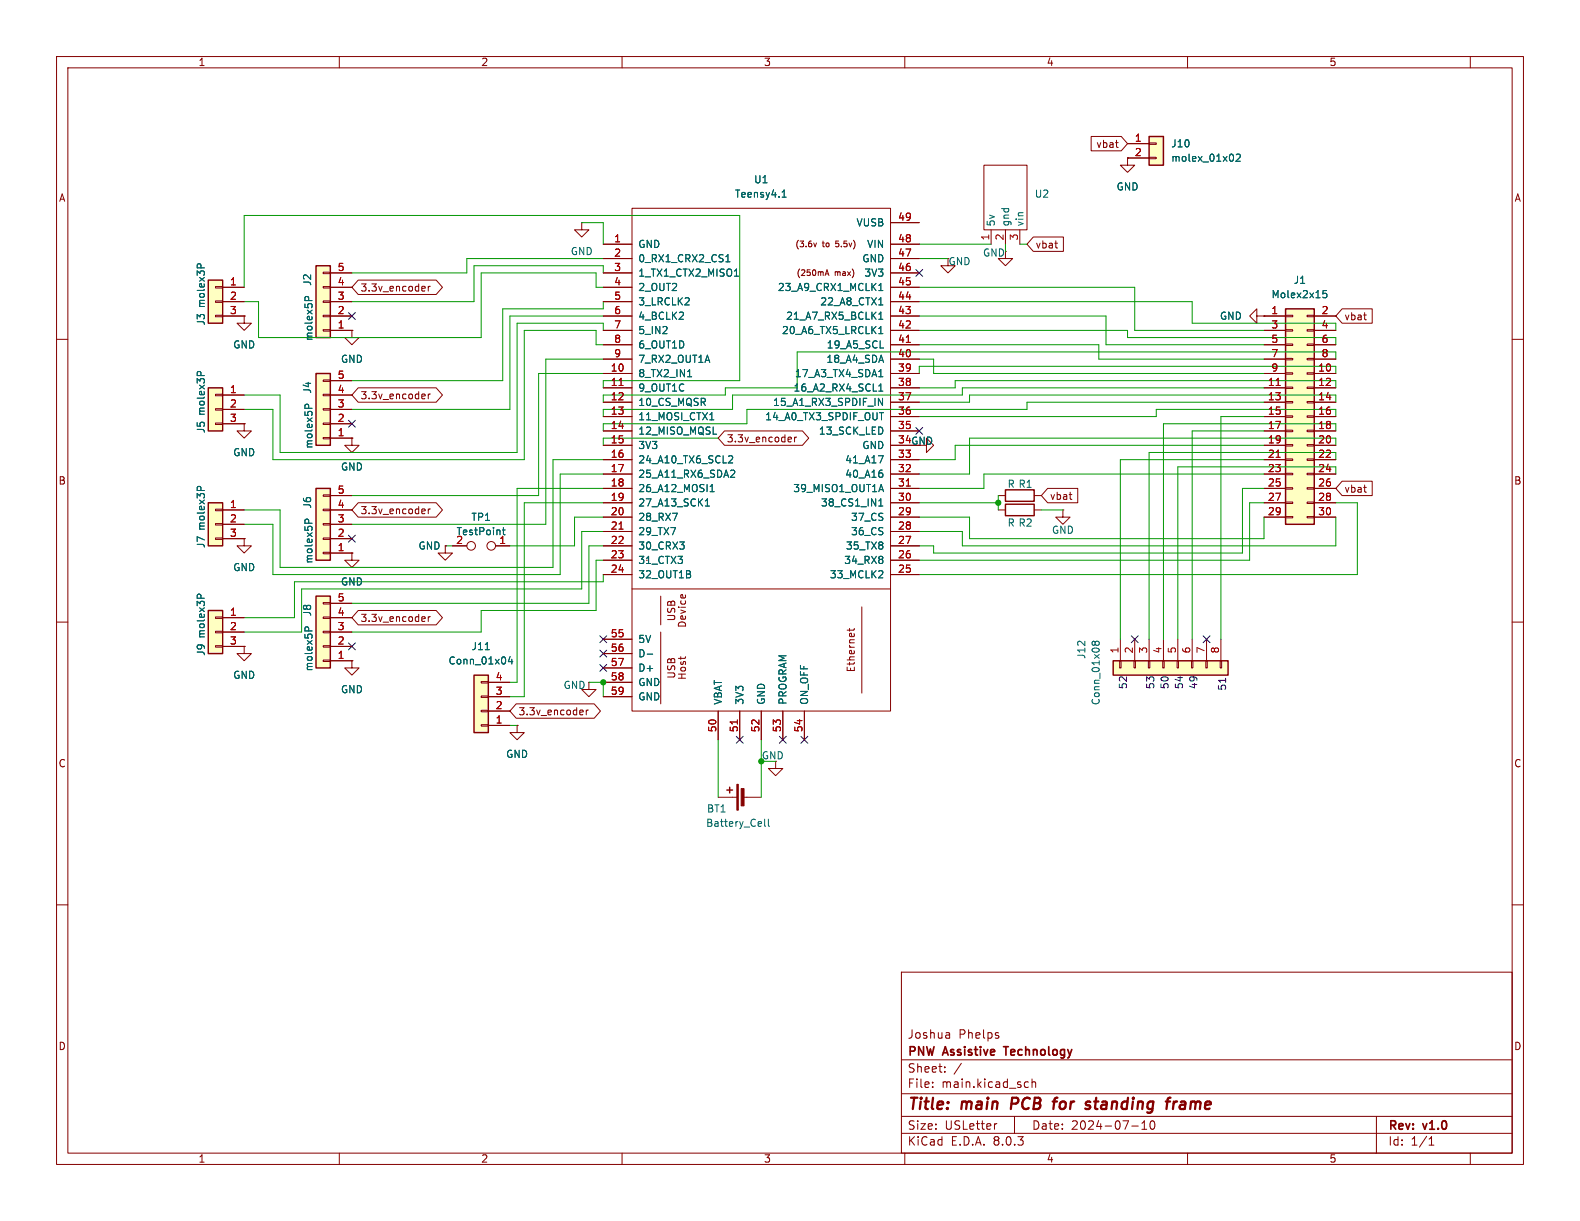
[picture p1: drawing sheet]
<svg xmlns="http://www.w3.org/2000/svg" width="279mm" height="216mm" viewBox="0 0 279 216" stroke-linecap="round" stroke-linejoin="round" font-family="sans-serif">
<g fill="none" stroke="#840000" stroke-width=".18">
<path d="M10 10h259.4v195.9h-259.4zM12 12h255.4v191.9h-255.4zM60 10v2M110 10v2M160 10v2M210 10v2M260 10v2M10 60h2M267.4 60h2M10 110h2M267.4 110h2M10 160h2"/>
<path d="M267.4 160h2M159.4 171.9h108v32h-108zM159.4 197.4h108M159.4 193.4h108M159.4 187.4h108M164.9 192.1v.2M164.9 191.4v.1M167.1 189.4v.2M167.1 188.7v.1M167.7 182.6l.2 .2v.8M167.9 183.5l-.1 .1M167.9 182.9l-.1 .1"/>
<path d="M170 188l-1.3 1.9M176.3 198.7l-.3 .1M176.4 183.1l.2 .2-.2 .3M176.4 182.6l.2 .1M179.4 197.4v3M181.4 191.3l.5 .1M181.9 192.2l-.5 .1M182.5 191.4l.2-.1 .4 .1v.9M182.5 190.8v1.5M200.1 199.1h1.2M201.9 199.7h.9M201.9 198.6l.5-.4v1.5"/>
<path d="M203.5 198.3a.81 .81 0 0 0 .4 1.4l.2-.2 .1-.4-.1-.8M243.4 197.4v6.5M60 203.9v2M110 203.9v2M159.4 200.4h108M160 203.9v2M210 203.9v2M252.7 202.5h.9M252.7 201.4l.4-.4v1.5M260 203.9v2"/>
</g>
<path d="M179 194.1l-.3 2M186.2 194.8h.7M187 194.1l-.4 .1-.1 .2M193.5 194.8h.7M193.9 194.1l-.2 1.9M207.6 194.8l-.2 1.3M208.2 194.8l-.4 .1-.3 .3M208.9 195.3a.4 .4 0 0 0-.3 .4 .4 .4 0 0 0 .2 .4M209 194.8l-.2 .1" fill="none" stroke="#840000" stroke-width=".4"/>
<path d="M177.5 185.1h.8" fill="none" stroke="#840000" stroke-width=".3"/>
<path d="M83.8 119.4h2.6v10.1h-2.6z" fill="#ffffc2"/>
<path d="M85.1 120.5h1.3v.3h-1.3zM85.1 123.1h1.3v.2h-1.3zM85.1 125.6h1.3v.3h-1.3zM85.1 128.1h1.3v.3h-1.3zM86.4 128.3h3.8M86.4 125.7h3.8M86.4 123.2h3.8M86.4 120.7h3.8" fill="none" stroke="#840000" stroke-width=".18"/>
<path d="M83.8 119.4h2.6v10.1h-2.6z" fill="none" stroke="#840000" stroke-width=".25"/>
<path d="M85.8 114.9h.7M90.2 116.1l-.3 .9h.8M90.5 116.6v.8" fill="none" stroke="#006464" stroke-width=".18"/>
<path d="M55.9 86.4h2.5v12.7h-2.5z" fill="#ffffc2"/>
<path d="M57.1 87.5h1.3v.3h-1.3zM57.1 90h1.3v.3h-1.3zM57.1 92.6h1.3v.2h-1.3zM57.1 95.1h1.3v.3h-1.3zM57.1 97.7h1.3v.2h-1.3zM58.4 97.8h3.8M58.4 95.3h3.8M58.4 92.7h3.8M58.4 90.2h3.8M58.4 87.6h3.8" fill="none" stroke="#840000" stroke-width=".18"/>
<path d="M55.9 86.4h2.5v12.7h-2.5z" fill="none" stroke="#840000" stroke-width=".25"/>
<path d="M53.9 92.5v-.5l.3-.2 .3 .1 .1 .6" fill="none" stroke="#006464" stroke-width=".18"/>
<path d="M36.8 108h2.6v7.6h-2.6z" fill="#ffffc2"/>
<path d="M38.1 114.2h1.3v.2h-1.3zM38.1 111.6h1.3v.3h-1.3zM38.1 109.1h1.3v.2h-1.3zM39.4 109.2h3.8M39.4 111.8h3.8M39.4 114.3h3.8M137.2 134.6v1.3h1.2l-1.2 1.3-1.3-1.3h1.3" fill="none" stroke="#840000" stroke-width=".18"/>
<path d="M36.8 108h2.6v7.6h-2.6z" fill="none" stroke="#840000" stroke-width=".25"/>
<path d="M34.9 105.8v-.5l.2-.2 .4 .1v.6" fill="none" stroke="#006464" stroke-width=".18"/>
<path d="M55.9 66h2.5v12.7h-2.5z" fill="#ffffc2"/>
<path d="M57.1 67.2h1.3v.2h-1.3zM57.1 69.7h1.3v.3h-1.3zM57.1 72.3h1.3v.2h-1.3zM57.1 74.8h1.3v.3h-1.3zM57.1 77.3h1.3v.3h-1.3zM58.4 77.5h3.8M58.4 74.9h3.8M58.4 72.4h3.8M58.4 69.9h3.8M58.4 67.3h3.8" fill="none" stroke="#840000" stroke-width=".18"/>
<path d="M55.9 66h2.5v12.7h-2.5z" fill="none" stroke="#840000" stroke-width=".25"/>
<path d="M53.9 72.2v-.5l.3-.2 .3 .1 .1 .6" fill="none" stroke="#006464" stroke-width=".18"/>
<path d="M196.8 116.8h20.4v2.6h-20.4z" fill="#ffffc2"/>
<g fill="none" stroke="#840000" stroke-width=".18">
<path d="M222.2 55.9v1.3l-1.2-1.3 1.2-1.3v1.3h1.3M223.5 55.9h.1M198 116.8h.2v1.3h-.2zM198.1 113v3.8M200.5 116.8h.3v1.3h-.3zM200.7 113v3.8M203.1 116.8h.2v1.3h-.2zM203.2 113v3.8M205.6 116.8h.3v1.3h-.3zM205.7 113v3.8M208.2 116.8h.2v1.3h-.2zM208.3 113v3.8"/>
<path d="M210.7 116.8h.2v1.3h-.2zM210.8 113v3.8M213.2 116.8h.3v1.3h-.3zM213.4 113v3.8M215.8 116.8h.2v1.3h-.2zM215.9 113v3.8"/>
</g>
<path d="M196.8 116.8h20.4v2.6h-20.4z" fill="none" stroke="#840000" stroke-width=".25"/>
<path d="M193.7 113.6l-.3-.2-.3 .2v.3l.3 .2 .3-.2M193.7 113.6l.2-.2h.2l.3 .2-.1 .4-.2 .1-.3-.1-.1-.1M193.7 113.6v.3" fill="none" stroke="#006464" stroke-width=".18"/>
<path d="M36.8 88.9h2.6v7.6h-2.6z" fill="#ffffc2"/>
<g fill="none" stroke="#840000" stroke-width=".18">
<path d="M102.9 39.4v1.2h1.2l-1.2 1.3-1.3-1.3h1.3M102.9 39.4h.1M174 29.2h7.6v11.4h-7.6zM175.3 40.6v2.6M177.8 44.5v1.2h1.3l-1.3 1.3-1.3-1.3h1.3M177.8 40.6v2.6M180.3 40.6v2.6M38.1 95.1h1.3v.3h-1.3zM38.1 92.6h1.3v.2h-1.3zM38.1 90h1.3v.3h-1.3zM39.4 90.2h3.8M39.4 92.7h3.8"/>
<path d="M39.4 95.3h3.8M62.2 97.8v1.3h1.3l-1.3 1.2-1.2-1.2h1.2M62.2 97.8h.1M43.2 114.3v1.3h1.2l-1.2 1.2-1.3-1.2h1.3M43.2 114.3h.1M104.1 120.7v1.2h1.3l-1.3 1.3-1.2-1.3h1.2M104.1 120.7h.1"/>
</g>
<path d="M36.8 88.9h2.6v7.6h-2.6z" fill="none" stroke="#840000" stroke-width=".25"/>
<path d="M34.9 86.7v-.5l.2-.2 .4 .1v.6" fill="none" stroke="#006464" stroke-width=".18"/>
<path d="M55.9 105.4h2.5v12.7h-2.5z" fill="#ffffc2"/>
<g fill="none" stroke="#840000" stroke-width=".18">
<path d="M62.2 58.4v1.3h1.3l-1.3 1.3-1.2-1.3h1.2M62.2 58.4h.1M57.1 106.6h1.3v.2h-1.3zM57.1 109.1h1.3v.2h-1.3zM57.1 111.6h1.3v.3h-1.3zM57.1 114.2h1.3v.2h-1.3zM57.1 116.7h1.3v.3h-1.3zM58.4 116.8h3.8M58.4 114.3h3.8M58.4 111.8h3.8M58.4 109.2h3.8M58.4 106.7h3.8"/>
<path d="M91.4 128.3v1.2h1.3l-1.3 1.3-1.2-1.3h1.2M91.4 128.3h.1M127 141h3.3M131.3 141h3.3"/>
</g>
<path d="M55.9 105.4h2.5v12.7h-2.5zM128.5 139.7h1M129 139.2v1" fill="none" stroke="#840000" stroke-width=".25"/>
<path d="M53.9 111.6v-.5l.3-.3 .3 .2 .1 .6M135.2 144.9v1l.2 .2M135.9 144.9v1l.2 .2" fill="none" stroke="#006464" stroke-width=".18"/>
<g fill="#840000" stroke="#840000" stroke-width=".18">
<path d="M130.3 138.7h.3v4.6h-.3z"/>
<path d="M131.1 139.4h.5v3.1h-.5z"/>
</g>
<path d="M55.9 47h2.5v12.7h-2.5z" fill="#ffffc2"/>
<g fill="none" stroke="#840000" stroke-width=".18">
<path d="M43.2 55.9v1.3h1.2l-1.2 1.2-1.3-1.2h1.3M43.2 55.9h.1M57.1 48.1h1.3v.3h-1.3zM57.1 50.7h1.3v.2h-1.3zM57.1 53.2h1.3v.3h-1.3zM57.1 55.8h1.3v.2h-1.3zM57.1 58.3h1.3v.2h-1.3zM58.4 58.4h3.8M58.4 55.9h3.8M58.4 53.3h3.8M58.4 50.8h3.8M58.4 48.3h3.8"/>
<path d="M167.6 45.7v1.3h1.3l-1.3 1.3-1.2-1.3h1.2"/>
</g>
<path d="M55.9 47h2.5v12.7h-2.5z" fill="none" stroke="#840000" stroke-width=".25"/>
<path d="M53.9 53.1v-.4l.3-.3 .3 .1 .1 .6" fill="none" stroke="#006464" stroke-width=".18"/>
<path d="M36.8 49.5h2.6v7.7h-2.6z" fill="#ffffc2"/>
<path d="M38.1 55.8h1.3v.2h-1.3zM38.1 53.2h1.3v.3h-1.3zM38.1 50.7h1.3v.2h-1.3zM39.4 50.8h3.8M39.4 53.3h3.8M39.4 55.9h3.8" fill="none" stroke="#840000" stroke-width=".18"/>
<path d="M36.8 49.5h2.6v7.7h-2.6z" fill="none" stroke="#840000" stroke-width=".25"/>
<path d="M34.9 47.4v-.5l.2-.3 .4 .2v.6" fill="none" stroke="#006464" stroke-width=".18"/>
<path d="M203.2 24.1h2.5v5.1h-2.5z" fill="#ffffc2"/>
<g fill="none" stroke="#840000" stroke-width=".18">
<path d="M111.8 36.8h45.7v88.9h-45.7zM157.5 39.4h5.1M199.4 25.4h3.8M199.4 27.9h3.8M203.2 27.8h1.3v.3h-1.3zM203.2 25.3h1.3v.2h-1.3zM106.7 58.4h5.1M106.7 55.9h5.1M106.7 53.3h5.1M106.7 50.8h5.1M106.7 48.3h5.1M106.7 45.7h5.1"/>
<path d="M106.7 43.2h5.1M144.4 43l-.3 .6M145.9 48.7l.3-1 .4 1M146 48.4h.5M157.5 58.4h5.1M157.5 55.9h5.1M157.5 53.3h5.1M157.5 50.8h5.1M157.5 48.3h5.1M157.5 45.7h5.1M157.5 43.2h5.1M106.7 66h5.1"/>
<path d="M106.7 68.6h5.1M106.7 71.1h5.1M106.7 73.7h5.1M106.7 76.2h5.1M106.7 78.7h5.1M106.7 63.5h5.1M106.7 61h5.1M157.5 66h5.1M157.5 68.6h5.1M157.5 71.1h5.1M157.5 73.7h5.1M157.5 76.2h5.1"/>
<path d="M157.5 78.7h5.1M157.5 63.5h5.1M157.5 61h5.1M106.7 81.3h5.1M106.7 83.8h5.1M106.7 86.4h5.1M106.7 88.9h5.1M106.7 91.4h5.1M106.7 94h5.1M106.7 96.5h5.1M106.7 99.1h5.1M157.5 81.3h5.1"/>
<path d="M157.5 83.8h5.1M157.5 86.4h5.1M157.5 88.9h5.1M157.5 91.4h5.1M157.5 94h5.1M157.5 96.5h5.1M157.5 99.1h5.1M62.2 116.8v1.3h1.3l-1.3 1.3-1.2-1.3h1.2M62.2 116.8h.1M106.7 101.6h5.1M106.7 113h5.1M106.7 115.6h5.1"/>
<path d="M106.7 118.1h5.1M111.8 104.1h45.7M116.8 105.4v5.1M116.8 111.8v12.7M120.4 116.1v.5M120.4 105.2l.3-.1 .1 .6M121.2 116.1v.1M150.2 111.1v.5M151.1 111.1l-.2 .3h-1.1M152.4 107.3v15.3M157.5 101.6h5.1M106.7 120.7h5.1"/>
<path d="M106.7 123.2h5.1M127 125.7v5.1M130.8 125.7v5.1M134.6 125.7v5.1M138.4 125.7v5.1M142.2 125.7v5.1"/>
</g>
<path d="M203.2 24.1h2.5v5.1h-2.5z" fill="none" stroke="#840000" stroke-width=".25"/>
<g fill="none" stroke="#006464" stroke-width=".18">
<path d="M138.3 34.9h.7M138.3 34l.4-.4v1.3M218.1 27.5v.8M218.6 27.4l.5-.2 .2 .4-.7 .9h.7M128.4 46.3h.7M128.5 45.3l.2-.3v1.3M129.9 48.8h.7M155.4 58.1l.4-.4v1.3M155.4 50.5l.4-.4v1.3M155.4 55.6l.4-.4v1.3M155.4 59h.7M155.4 56.5h.7"/>
<path d="M155.4 53.9h.7M155.4 51.4h.7M121.6 66.6h.7M125.5 74.2h.7M155.3 70.4l.8 1.3v-1.3M155.4 66.6h.7M155.4 68.3l.4-.4v1.3M155.4 69.2h.7M155.5 73h.7M155.6 65.5l.2-.2v1.3M155.6 61.5h.6M118.9 90.7h.9l-.6 1.3"/>
<path d="M124.7 89.5h.8M124.7 88.6l.4-.4v1.3M125.6 86.9h.7M125.6 86l.3-.3v1.2M129 80.6l.4 .1 .2 .3-.8 .9h.8M129.4 83.1l.4 .1 .1 .3-.8 .9h.8M155.3 80.6h.9l-.6 1.3M155.4 89.5h.7M155.4 88.6l.4-.4v1.3M155.5 86.6h.6M155.8 85.7l.4 1.2M156 83.7l.1 .2-.1 .4"/>
<path d="M114.4 115.7h1M156 101l.1 .2v.3l-.8 .7h.8"/>
</g>
<path d="M109.5 68.2h.7M160.3 60.5h.7M109.5 93.6h.7M160.3 85.9h.7M130.4 127.3v.7" fill="none" stroke="#a90000" stroke-width=".18"/>
<path d="M36.8 68.6h2.6v7.6h-2.6z" fill="#ffffc2"/>
<g fill="none" stroke="#840000" stroke-width=".18">
<path d="M199.4 27.9v1.3h1.3l-1.3 1.3-1.3-1.3h1.3M199.4 27.9h.1M38.1 74.8h1.3v.3h-1.3zM38.1 72.3h1.3v.2h-1.3zM38.1 69.7h1.3v.3h-1.3zM39.4 69.9h3.8M39.4 72.4h3.8M39.4 74.9h3.8M43.2 74.9v1.3h1.2l-1.2 1.3-1.3-1.3h1.3M43.2 74.9h.1M62.2 77.5v1.2h1.3l-1.3 1.3-1.2-1.3h1.2M62.2 77.5h.1"/>
<path d="M162.6 78.7h1.2v-1.2l1.3 1.2-1.3 1.3v-1.3M43.2 95.3v1.2h1.2l-1.2 1.3-1.3-1.3h1.3M43.2 95.3h.1M78.7 96.5v1.3h1.3l-1.3 1.3-1.2-1.3h1.2M78.7 96.5h.1M80 96.5h2.5M87.6 96.5h2.6M176.5 87.6h1.3M182.9 87.6h1.2"/>
<circle cx="83.3" cy="96.5" r=".76"/>
<circle cx="86.9" cy="96.5" r=".76"/>
</g>
<path d="M36.8 68.6h2.6v7.6h-2.6zM177.8 86.6h5.1v2h-5.1z" fill="none" stroke="#840000" stroke-width=".25"/>
<path d="M34.9 66.4v-.5l.2-.2 .4 .1v.6M88.8 93.7h.5M89 93.3l.1 1.2" fill="none" stroke="#006464" stroke-width=".18"/>
<path d="M227.3 54.6h5.1v38.1h-5.1z" fill="#ffffc2"/>
<g fill="none" stroke="#840000" stroke-width=".18">
<path d="M157.5 39.4h5.1M193 24.1h5.3l1.1 1.3-1.1 1.3h-5.3zM197.3 25.2h.4M197.6 26.1h.1M199.4 27.9h.1M199.4 25.4h3.8M199.4 27.9h3.8M39.4 55.9h3.8M39.4 53.3h3.8M39.4 50.8h3.8M43.2 55.9h.1M58.4 55.9h3.8"/>
<path d="M58.4 58.4h3.8M58.4 53.3h3.8M58.4 50.8h3.8M58.4 48.3h3.8M62.2 58.4h.1M63.3 49.5h13.8l1.1 1.3-1.1 1.3h-13.8l-1.1-1.3zM74.8 50.6l.3 .1 .1 .2-.6 .1M75.1 51.4l-.3 .1M75.7 50.6v.9M76.1 50.6l-.4 .3M106.7 55.9h5.1M106.7 58.4h5.1"/>
<path d="M106.7 53.3h5.1M106.7 50.8h5.1M106.7 48.3h5.1M106.7 45.7h5.1M106.7 43.2h5.1M157.5 55.9h5.1M157.5 58.4h5.1M157.5 53.3h5.1M157.5 50.8h5.1M157.5 48.3h5.1M157.5 45.7h5.1M157.5 43.2h5.1"/>
<path d="M182.7 41.9h5.3v2.6h-5.3l-1.1-1.3zM186.5 43h.5M186.9 43.9h.1M223.5 55.9h.1M223.5 55.9h3.8M223.5 58.4h3.8M227.3 58.3h1.3v.2h-1.3zM227.3 55.8h1.3v.2h-1.3zM231.1 58.3h1.3v.2h-1.3zM231.1 55.8h1.3v.2h-1.3zM232.4 55.9h3.8M232.4 58.4h3.8"/>
<path d="M237.3 54.6h5.4v2.6h-5.4l-1.1-1.3zM241.1 55.7h.5M241.5 56.6h.1M39.4 69.9h3.8M39.4 72.4h3.8M39.4 74.9h3.8M43.2 74.9h.1M58.4 69.9h3.8M58.4 72.4h3.8M58.4 74.9h3.8M58.4 77.5h3.8M58.4 67.3h3.8"/>
<path d="M62.2 77.5h.1M63.3 68.6h13.8l1.1 1.3-1.1 1.2h-13.8l-1.1-1.2zM74.8 69.7h.3l.1 .3-.6 .1M75.1 70.5h-.3M75.7 69.7v.8M76.1 69.7l-.4 .2M106.7 66h5.1M106.7 68.6h5.1M106.7 71.1h5.1M106.7 73.7h5.1M106.7 76.2h5.1M106.7 78.7h5.1"/>
<path d="M106.7 61h5.1M106.7 63.5h5.1M128.1 76.2h13.8l1.1 1.3-1.1 1.2h-13.8l-1.1-1.2zM139.5 77.3l.4 .1 .1 .2-.6 .1M139.9 78.1h-.4M140.5 77.3v.8M140.9 77.3l-.4 .2M157.5 66h5.1M157.5 68.6h5.1M157.5 71.1h5.1M157.5 73.7h5.1M157.5 76.2h5.1"/>
<path d="M157.5 78.7h5.1M157.5 61h5.1M157.5 63.5h5.1M223.5 66h3.8M223.5 68.6h3.8M223.5 71.1h3.8M223.5 73.7h3.8M223.5 76.2h3.8M223.5 78.7h3.8M223.5 61h3.8M223.5 63.5h3.8M227.3 78.6h1.3v.3h-1.3z"/>
<path d="M227.3 76.1h1.3v.2h-1.3zM227.3 73.5h1.3v.3h-1.3zM227.3 71h1.3v.2h-1.3zM227.3 68.5h1.3v.2h-1.3zM227.3 65.9h1.3v.3h-1.3zM227.3 63.4h1.3v.2h-1.3zM227.3 60.8h1.3v.3h-1.3zM231.1 78.6h1.3v.3h-1.3zM231.1 76.1h1.3v.2h-1.3zM231.1 73.5h1.3v.3h-1.3zM231.1 71h1.3v.2h-1.3zM231.1 68.5h1.3v.2h-1.3z"/>
<path d="M231.1 65.9h1.3v.3h-1.3zM231.1 63.4h1.3v.2h-1.3zM231.1 60.8h1.3v.3h-1.3zM232.4 66h3.8M232.4 68.6h3.8M232.4 71.1h3.8M232.4 73.7h3.8M232.4 76.2h3.8M232.4 78.7h3.8M232.4 61h3.8M232.4 63.5h3.8M39.4 90.2h3.8"/>
<path d="M39.4 95.3h3.8M39.4 92.7h3.8M43.2 95.3h.1M58.4 90.2h3.8M58.4 97.8h3.8M58.4 95.3h3.8M58.4 92.7h3.8M58.4 87.6h3.8M62.2 97.8h.1M63.3 88.9h13.8l1.1 1.3-1.1 1.2h-13.8l-1.1-1.2zM74.8 90l.3 .1 .1 .2-.6 .1M75.1 90.8h-.3"/>
<path d="M75.7 90v.8M76.1 90l-.4 .2M78.7 96.5h.1M80 96.5h2.5M87.6 96.5h2.6M106.7 81.3h5.1M106.7 83.8h5.1M106.7 86.4h5.1M106.7 88.9h5.1M106.7 91.4h5.1M106.7 94h5.1M106.7 96.5h5.1"/>
<path d="M106.7 99.1h5.1M157.5 81.3h5.1M157.5 83.8h5.1M157.5 86.4h5.1M157.5 88.9h5.1M157.5 91.4h5.1M157.5 94h5.1M157.5 96.5h5.1M157.5 99.1h5.1M176.5 90.2h1.3M182.9 90.2h1.2M185.3 86.4h5.3v2.5h-5.3l-1.2-1.3z"/>
<path d="M188 90.2v1.2h-1.3l1.3 1.3 1.2-1.3h-1.2M188 90.2h.1M189.1 87.5h.4M189.4 88.3h.1M223.5 81.3h3.8M223.5 83.8h3.8M223.5 86.4h3.8M223.5 88.9h3.8M223.5 91.4h3.8M227.3 91.3h1.3v.3h-1.3zM227.3 88.8h1.3v.2h-1.3zM227.3 86.2h1.3v.3h-1.3z"/>
<path d="M227.3 83.7h1.3v.2h-1.3zM227.3 81.2h1.3v.2h-1.3zM231.1 91.3h1.3v.3h-1.3zM231.1 88.8h1.3v.2h-1.3zM231.1 86.2h1.3v.3h-1.3zM231.1 83.7h1.3v.2h-1.3zM231.1 81.2h1.3v.2h-1.3zM232.4 81.3h3.8M232.4 83.8h3.8M232.4 86.4h3.8M232.4 88.9h3.8M232.4 91.4h3.8"/>
<path d="M237.3 85.1h5.4v2.5h-5.4l-1.1-1.2zM241.1 86.2h.5M241.5 87h.1M39.4 109.2h3.8M39.4 111.8h3.8M39.4 114.3h3.8M43.2 114.3h.1M58.4 109.2h3.8M58.4 111.8h3.8M58.4 114.3h3.8M58.4 116.8h3.8M58.4 106.7h3.8"/>
<path d="M62.2 116.8h.1M63.3 107.9h13.8l1.1 1.3-1.1 1.3h-13.8l-1.1-1.3zM74.8 109l.3 .1 .1 .2-.6 .2M75.1 109.8l-.3 .1M75.7 109v.9M76.1 109l-.4 .3M106.7 101.6h5.1M106.7 113h5.1M106.7 115.6h5.1M106.7 118.1h5.1M157.5 101.6h5.1M86.4 128.3h3.8"/>
<path d="M86.4 125.7h3.8M86.4 123.2h3.8M86.4 120.7h3.8M91.3 124.5h13.8l1.1 1.2-1.1 1.3h-13.8l-1.1-1.3zM91.4 128.3h.1M102.7 125.6h.4v.3l-.6 .1M103.1 126.3l-.4 .1M103.7 125.6v.8M104 125.6l-.3 .2M106.7 123.2h5.1M106.7 120.7h5.1M127 125.7v5.1"/>
<path d="M130.8 125.7v5.1M134.6 125.7v5.1M138.4 125.7v5.1M142.2 125.7v5.1"/>
</g>
<path d="M227.3 54.6h5.1v38.1h-5.1zM177.8 89.2h5.1v2h-5.1z" fill="none" stroke="#840000" stroke-width=".25"/>
<path d="M109.5 68.2h.7M160.3 60.5h.7M225.7 68.2h.7M109.5 93.6h.7M160.3 85.9h.7M225.7 80.9h.7M130.4 127.3v.7" fill="none" stroke="#a90000" stroke-width=".18"/>
<g fill="none" stroke="#006464" stroke-width=".18">
<path d="M138.3 34.9h.7M138.3 34l.4-.4v1.3M218.1 27.5v.8M218.6 27.4l.5-.2 .2 .4-.7 .9h.7M34.9 47.4v-.5l.2-.3 .4 .2v.6M53.9 53.1v-.4l.3-.3 .3 .1 .1 .6M128.4 46.3h.7M128.5 45.3l.2-.3v1.3M129.9 48.8h.7M155.4 51.4h.7M155.4 58.1l.4-.4v1.3M155.4 50.5l.4-.4v1.3"/>
<path d="M155.4 55.6l.4-.4v1.3M155.4 59h.7M155.4 56.5h.7M155.4 53.9h.7M234.6 51.4h-.6l-.1 .6 .2-.1h.4l.1 .2v.4l-.2 .1-.5-.1M34.9 66.4v-.5l.2-.2 .4 .1v.6M53.9 72.2v-.5l.3-.2 .3 .1 .1 .6M121.6 66.6h.7M125.5 74.2h.7M155.3 70.4l.8 1.3v-1.3M155.4 66.6h.7M155.4 68.3l.4-.4v1.3"/>
<path d="M155.4 69.2h.7M155.5 73h.7M155.6 65.5l.2-.2v1.3M155.6 61.5h.6M34.9 86.7v-.5l.2-.2 .4 .1v.6M53.9 92.5v-.5l.3-.2 .3 .1 .1 .6M88.8 93.7h.5M89 93.3l.1 1.2M118.9 90.7h.9l-.6 1.3M124.7 89.5h.8M124.7 88.6l.4-.4v1.3M125.6 86.9h.7"/>
<path d="M125.6 86l.3-.3v1.2M129 80.6l.4 .1 .2 .3-.8 .9h.8M129.4 83.1l.4 .1 .1 .3-.8 .9h.8M155.3 80.6h.9l-.6 1.3M155.4 89.5h.7M155.4 88.6l.4-.4v1.3M155.5 86.6h.6M155.8 85.7l.4 1.2M156 83.7l.1 .2-.1 .4M34.9 105.8v-.5l.2-.2 .4 .1v.6M53.9 111.6v-.5l.3-.3 .3 .2 .1 .6M85.8 114.9h.7"/>
<path d="M90.2 116.1l-.3 .9h.8M90.5 116.6v.8M114.4 115.7h1M156 101l.1 .2v.3l-.8 .7h.8"/>
</g>
<path d="M216.7 119.9v.8" fill="none" stroke="#0000c2" stroke-width=".18"/>
<g fill="none" stroke="#009600" stroke-width=".18">
<path d="M102.9 39.4h3.8v3.8M43.2 50.8v-12.7h87.6v29.2h-24.1v1.3M106.7 45.7h-24.2v2.6h-20.3M106.7 58.4v-1.2h-15.3v22.8h-41.9v-10.1h-6.3M106.7 55.9h-16.5v16.5h-28M106.7 50.8h-1.3v-2.5h-20.3v11.4h-39.4v-6.4h-2.5M106.7 48.3v-1.3h-22.9v6.3h-21.6M106.7 53.3v1.3h-17.8v12.7h-26.7M162.6 43.2h12.7M162.6 45.7h5M162.6 53.3h48.2v3.9h25.4v1.2M162.6 55.9h33v5.1h27.9"/>
<path d="M162.6 50.8h38.1v7.6h22.8M162.6 58.4h36.8v1.3h36.8v1.3M177.8 43.2v1.3M180.3 43.2h1.3M106.7 63.5h-10.2v29.2h-34.3M106.7 61h-1.3v-2.6h-12.7v22.9h-44.4v-8.9h-5.1M106.7 66h-11.5v21.6h-33M127 77.5h-20.3v1.2M162.6 63.5h2.5v2.5h58.4M162.6 61h31.7v2.5h29.2M162.6 68.6h6.3v-1.3h67.3v1.3M162.6 66v-1.2h73.6v1.2"/>
<path d="M162.6 71.1h8.8v-1.2h64.8v1.2M162.6 73.7h41.9v-1.3h31.7v1.3M223.5 78.7h-54.6v2.6h-6.3M223.5 68.6h-53.3v1.3h-40.7v2.5h-22.8v1.3M223.5 71.1h-41.9v1.3h-49.5v2.5h-25.4v1.3M223.5 76.2h-12.7v36.8M223.5 73.7h-7.6v39.3M236.2 63.5v-1.3h-95.2v6.4h-12.7v1.3h-21.6v1.2M236.2 78.7v-1.2h-64.8v6.3h-8.8M236.2 76.2v-1.3h-30.5v38.1M78.7 96.5h1.3M106.7 86.4h-15.3v34.3h-1.2"/>
<path d="M106.7 88.9h-14v34.3h-2.5M106.7 83.8h-7.6v17.8h-50.8v-8.9h-5.1M106.7 81.3h-8.9v19h-48.3v-10.1h-6.3M106.7 91.4h-5.1v5.1h-11.4M106.7 94h-3.8v10.1h-49.6v7.7h-10.1M106.7 99.1h-1.3v8.9h-20.3v3.8h-22.9M106.7 96.5h-2.6v10.2h-41.9M162.6 88.9h13.9M162.6 91.4h8.8v3.9h52.1v-3.9M176.5 87.6v2.6M184.1 90.2h3.9M223.5 88.9h-2.5v10.2h-58.4"/>
<path d="M223.5 86.4h-3.8v11.4h-54.6v-1.3h-2.5M223.5 83.8h-49.5v2.6h-11.4M223.5 81.3h-25.4v31.7M236.2 88.9h3.8v12.7h-77.4M236.2 91.4v5.1h-66v-2.5h-7.6M236.2 81.3v-1.3h-33v33M236.2 83.8v-1.2h-27.9v30.4M106.7 101.6v1.3h-54.6v6.3h-8.9M90.2 128.3h1.2M104.1 120.7h2.6v2.5M127 130.8v10.2M134.6 130.8v10.2"/>
</g>
<g fill="none" stroke="#000084" stroke-width=".18">
<path d="M61.6 55.3l1.2 1.2M62.8 55.3l-1.2 1.2M162 47.7l1.2 1.2M163.2 47.7l-1.2 1.2M61.6 74.3l1.2 1.2M62.8 74.3l-1.2 1.2M162 75.6l1.2 1.2M163.2 75.6l-1.2 1.2M61.6 94.6l1.2 1.3M62.8 94.6l-1.2 1.3M61.6 113.7l1.2 1.2M62.8 113.7l-1.2 1.2"/>
<path d="M106.1 115l1.2 1.2M106.1 112.4l1.2 1.2M106.1 117.5l1.2 1.2M107.3 115l-1.2 1.2M107.3 112.4l-1.2 1.2M107.3 117.5l-1.2 1.2M200.1 112.4l1.2 1.2M201.3 112.4l-1.2 1.2M212.8 112.4l1.2 1.2M214 112.4l-1.2 1.2M130.2 130.2l1.2 1.2M131.4 130.2l-1.2 1.2"/>
<path d="M137.8 130.2l1.2 1.2M139 130.2l-1.2 1.2M141.6 130.2l1.2 1.2M142.8 130.2l-1.2 1.2"/>
</g>
<g fill="#009600" stroke="#009600" stroke-width=".18">
<circle cx="106.7" cy="120.7" r=".46"/>
<circle cx="176.5" cy="88.9" r=".46"/>
</g>
<g font-size="2.8" fill="#840000">
<text x="160.4" y="196.8">Title:</text>
<text x="170.1" y="196.8">main</text>
<text x="179.6" y="196.8">PCB</text>
<text x="187.9" y="196.8">for</text>
<text x="194.5" y="196.8">standing</text>
<text x="209.5" y="196.8">frame</text>
</g>
<g font-size="2.1" fill="#840000">
<text x="160.4" y="183.9">Joshua</text>
<text x="169.5" y="183.9">Phelps</text>
<text x="160.4" y="189.9">Sheet:</text>
<text x="160.4" y="187.1">PNW</text>
<text x="166.9" y="187.1">Assistive</text>
<text x="178.3" y="187.1">Technology</text>
<text x="160.4" y="192.6">File:</text>
<text x="166.5" y="192.6">main.kicad_sch</text>
<text x="160.4" y="202.8">KiCad</text>
<text x="160.4" y="200">Size:</text>
<text x="167.1" y="200">USLetter</text>
<text x="168.1" y="202.8">E.D.A.</text>
<text x="175.7" y="202.8">8.0.3</text>
<text x="182.4" y="200">Date:</text>
<text x="189.4" y="200">2024-07-10</text>
<text x="245.4" y="200.2">Rev:</text>
<text x="245.4" y="202.8">Id:</text>
<text x="249.5" y="202.8">1/1</text>
<text x="251.8" y="200.2">v1.0</text>
</g>
<g font-size="1.8" fill="#840000">
<text x="35" y="11.9">1</text>
<text x="85" y="11.9">2</text>
<text x="135" y="11.9">3</text>
<text x="185" y="11.9">4</text>
<text x="235" y="11.9">5</text>
<text x="193.8" y="26.4">vbat</text>
<text x="10.3" y="35.9">A</text>
<text x="267.7" y="35.9">A</text>
<text x="183" y="44.1">vbat</text>
<text x="63.7" y="51.8">3.3v_encoder</text>
<text x="237.6" y="56.8">vbat</text>
<text x="63.7" y="70.8">3.3v_encoder</text>
<text x="128.4" y="78.4">3.3v_encoder</text>
<text x="158.7" y="78.5">34 GND</text>
<text x="10.3" y="85.9">B</text>
<text x="185.6" y="88.6">vbat</text>
<text x="237.6" y="87.3">vbat</text>
<text x="267.7" y="85.9">B</text>
<text x="63.7" y="91.1">3.3v_encoder</text>
<text x="63.7" y="110.2">3.3v_encoder</text>
<text x="119.6" y="110" transform="rotate(-90 119.6 110)">USB</text>
<text x="121.5" y="111.1" transform="rotate(-90 121.5 111.1)">Device</text>
<text x="151.4" y="119" transform="rotate(-90 151.4 119)">Ethernet</text>
<text x="119.6" y="120.1" transform="rotate(-90 119.6 120.1)">USB</text>
<text x="121.5" y="120.3" transform="rotate(-90 121.5 120.3)">Host</text>
<text x="91.6" y="126.7">3.3v_encoder</text>
<text x="10.3" y="135.9">C</text>
<text x="267.7" y="135.9">C</text>
<text x="10.3" y="185.9">D</text>
<text x="267.7" y="185.9">D</text>
<text x="35" y="205.8">1</text>
<text x="85" y="205.8">2</text>
<text x="135" y="205.8">3</text>
<text x="185" y="205.8">4</text>
<text x="235" y="205.8">5</text>
</g>
<g font-size="1.8" fill="#a90000">
<text x="200.6" y="25.1">1</text>
<text x="200.6" y="27.7">2</text>
<text x="158.7" y="39.1">49</text>
<text x="108.5" y="42.9">1</text>
<text x="108.5" y="45.5">2</text>
<text x="158.7" y="45.5">47</text>
<text x="158.7" y="42.9">48</text>
<text x="175" y="42.6" transform="rotate(-90 175 42.6)">1</text>
<text x="177.5" y="42.6" transform="rotate(-90 177.5 42.6)">2</text>
<text x="180.1" y="42.6" transform="rotate(-90 180.1 42.6)">3</text>
<text x="40.6" y="50.5">1</text>
<text x="40.6" y="53.1">2</text>
<text x="59.6" y="53.1">3</text>
<text x="59.6" y="50.5">4</text>
<text x="59.6" y="48">5</text>
<text x="108.5" y="53.1">5</text>
<text x="108.5" y="48">3</text>
<text x="108.5" y="50.5">4</text>
<text x="158.7" y="53.1">44</text>
<text x="158.7" y="50.5">45</text>
<text x="158.7" y="48">46</text>
<text x="40.6" y="55.6">3</text>
<text x="59.6" y="58.2">1</text>
<text x="59.6" y="55.6">2</text>
<text x="108.5" y="55.6">6</text>
<text x="108.5" y="58.2">7</text>
<text x="158.7" y="58.2">42</text>
<text x="158.7" y="55.6">43</text>
<text x="224.7" y="55.6">1</text>
<text x="224.7" y="58.2">3</text>
<text x="233.6" y="55.6">2</text>
<text x="233.6" y="58.2">4</text>
<text x="107.9" y="65.8">10</text>
<text x="108.5" y="60.7">8</text>
<text x="108.5" y="63.2">9</text>
<text x="158.7" y="65.8">39</text>
<text x="158.7" y="63.2">40</text>
<text x="158.7" y="60.7">41</text>
<text x="224.7" y="60.7">5</text>
<text x="224.7" y="63.2">7</text>
<text x="224.7" y="65.8">9</text>
<text x="233" y="65.8">10</text>
<text x="233.6" y="60.7">6</text>
<text x="233.6" y="63.2">8</text>
<text x="40.6" y="69.6">1</text>
<text x="59.6" y="69.6">4</text>
<text x="59.6" y="67.1">5</text>
<text x="107.9" y="68.3">11</text>
<text x="107.9" y="70.9">12</text>
<text x="158.7" y="70.9">37</text>
<text x="158.7" y="68.3">38</text>
<text x="224.1" y="68.3">11</text>
<text x="224.1" y="70.9">13</text>
<text x="233" y="68.3">12</text>
<text x="233" y="70.9">14</text>
<text x="40.6" y="72.1">2</text>
<text x="40.6" y="74.7">3</text>
<text x="59.6" y="77.2">1</text>
<text x="59.6" y="74.7">2</text>
<text x="59.6" y="72.1">3</text>
<text x="107.9" y="73.4">13</text>
<text x="107.9" y="75.9">14</text>
<text x="158.7" y="75.9">35</text>
<text x="158.7" y="73.4">36</text>
<text x="224.1" y="73.4">15</text>
<text x="224.1" y="75.9">17</text>
<text x="233" y="73.4">16</text>
<text x="233" y="75.9">18</text>
<text x="107.9" y="78.5">15</text>
<text x="107.9" y="81">16</text>
<text x="107.9" y="83.6">17</text>
<text x="158.7" y="83.6">32</text>
<text x="158.7" y="81">33</text>
<text x="224.1" y="78.5">19</text>
<text x="224.1" y="81">21</text>
<text x="224.1" y="83.6">23</text>
<text x="233" y="78.5">20</text>
<text x="233" y="81">22</text>
<text x="233" y="83.6">24</text>
<text x="40.6" y="89.9">1</text>
<text x="59.6" y="89.9">4</text>
<text x="59.6" y="87.4">5</text>
<text x="107.9" y="86.1">18</text>
<text x="107.9" y="88.6">19</text>
<text x="158.7" y="88.6">30</text>
<text x="158.7" y="86.1">31</text>
<text x="224.1" y="86.1">25</text>
<text x="224.1" y="88.6">27</text>
<text x="233" y="86.1">26</text>
<text x="233" y="88.6">28</text>
<text x="40.6" y="92.5">2</text>
<text x="40.6" y="95">3</text>
<text x="59.6" y="95">2</text>
<text x="59.6" y="92.5">3</text>
<text x="107.9" y="91.2">20</text>
<text x="107.9" y="93.7">21</text>
<text x="158.7" y="93.7">28</text>
<text x="158.7" y="91.2">29</text>
<text x="224.1" y="91.2">29</text>
<text x="233" y="91.2">30</text>
<text x="59.6" y="97.5">1</text>
<text x="80.6" y="96.3">2</text>
<text x="88.2" y="96.3">1</text>
<text x="107.9" y="96.3">22</text>
<text x="107.9" y="98.8">23</text>
<text x="107.9" y="101.3">24</text>
<text x="158.7" y="101.3">25</text>
<text x="158.7" y="98.8">26</text>
<text x="158.7" y="96.3">27</text>
<text x="59.6" y="106.4">5</text>
<text x="40.6" y="109">1</text>
<text x="40.6" y="111.5">2</text>
<text x="59.6" y="111.5">3</text>
<text x="59.6" y="109">4</text>
<text x="107.9" y="112.8">55</text>
<text x="40.6" y="114">3</text>
<text x="59.6" y="116.6">1</text>
<text x="59.6" y="114">2</text>
<text x="107.9" y="115.3">56</text>
<text x="107.9" y="117.9">57</text>
<text x="197.9" y="115.6" transform="rotate(-90 197.9 115.6)">1</text>
<text x="200.4" y="115.6" transform="rotate(-90 200.4 115.6)">2</text>
<text x="202.9" y="115.6" transform="rotate(-90 202.9 115.6)">3</text>
<text x="205.5" y="115.6" transform="rotate(-90 205.5 115.6)">4</text>
<text x="208" y="115.6" transform="rotate(-90 208 115.6)">5</text>
<text x="210.6" y="115.6" transform="rotate(-90 210.6 115.6)">6</text>
<text x="213.1" y="115.6" transform="rotate(-90 213.1 115.6)">7</text>
<text x="215.6" y="115.6" transform="rotate(-90 215.6 115.6)">8</text>
<text x="87.6" y="125.5">2</text>
<text x="87.6" y="122.9">3</text>
<text x="87.6" y="120.4">4</text>
<text x="107.9" y="120.4">58</text>
<text x="107.9" y="122.9">59</text>
<text x="87.6" y="128">1</text>
<text x="126.7" y="129.6" transform="rotate(-90 126.7 129.6)">50</text>
<text x="130.6" y="129.6" transform="rotate(-90 130.6 129.6)">51</text>
<text x="134.4" y="129.6" transform="rotate(-90 134.4 129.6)">52</text>
<text x="138.2" y="129.6" transform="rotate(-90 138.2 129.6)">53</text>
<text x="142" y="129.6" transform="rotate(-90 142 129.6)">54</text>
</g>
<g font-size="1.8" fill="#006464">
<text x="207" y="28.8">molex_01x02</text>
<text x="207" y="26.3">J10</text>
<text x="129.9" y="35.2">Teensy4.1</text>
<text x="133.2" y="32.6">U1</text>
<text x="182.9" y="35.2">U2</text>
<text x="197.4" y="33.9">GND</text>
<text x="151.4" y="40.2">VUSB</text>
<text x="176.1" y="40.1" transform="rotate(-90 176.1 40.1)">5v</text>
<text x="178.7" y="40.1" transform="rotate(-90 178.7 40.1)">gnd</text>
<text x="181.2" y="40.1" transform="rotate(-90 181.2 40.1)">vin</text>
<text x="100.8" y="45.3">GND</text>
<text x="112.8" y="44">GND</text>
<text x="112.8" y="46.6">0_RX1_CRX2_CS1</text>
<text x="152.4" y="46.6">GND</text>
<text x="153.2" y="44">VIN</text>
<text x="167.6" y="47.1">GND</text>
<text x="173.7" y="45.6">GND</text>
<text x="55.2" y="50.6" transform="rotate(-90 55.2 50.6)">J2</text>
<text x="112.8" y="49.1">1_TX1_CTX2_MISO1</text>
<text x="112.8" y="51.7">2_OUT2</text>
<text x="137.5" y="51.7">23_A9_CRX1_MCLK1</text>
<text x="152.8" y="49.1">3V3</text>
<text x="224.7" y="52.9">Molex2x15</text>
<text x="228.7" y="50.4">J1</text>
<text x="36.4" y="57.6" transform="rotate(-90 36.4 57.6)">J3 molex3P</text>
<text x="112.8" y="54.2">3_LRCLK2</text>
<text x="112.8" y="56.7">4_BCLK2</text>
<text x="112.8" y="59.3">5_IN2</text>
<text x="138.2" y="59.3">20_A6_TX5_LRCLK1</text>
<text x="138.9" y="56.7">21_A7_RX5_BCLK1</text>
<text x="145" y="54.2">22_A8_CTX1</text>
<text x="215.6" y="56.7">GND</text>
<text x="41.1" y="61.8">GND</text>
<text x="55.5" y="60.4" transform="rotate(-90 55.5 60.4)">molex5P</text>
<text x="60.2" y="64.4">GND</text>
<text x="112.8" y="61.8">6_OUT1D</text>
<text x="112.8" y="64.4">7_RX2_OUT1A</text>
<text x="146" y="64.4">18_A4_SDA</text>
<text x="146.1" y="61.8">19_A5_SCL</text>
<text x="55.2" y="69.7" transform="rotate(-90 55.2 69.7)">J4</text>
<text x="112.8" y="66.9">8_TX2_IN1</text>
<text x="112.8" y="69.4">9_OUT1C</text>
<text x="112.8" y="72">10_CS_MQSR</text>
<text x="136.6" y="72">15_A1_RX3_SPDIF_IN</text>
<text x="140.2" y="69.4">16_A2_RX4_SCL1</text>
<text x="140.5" y="66.9">17_A3_TX4_SDA1</text>
<text x="36.4" y="76.7" transform="rotate(-90 36.4 76.7)">J5 molex3P</text>
<text x="112.8" y="74.5">11_MOSI_CTX1</text>
<text x="112.8" y="77.1">12_MISO_MQSL</text>
<text x="135.2" y="74.5">14_A0_TX3_SPDIF_OUT</text>
<text x="144.7" y="77.1">13_SCK_LED</text>
<text x="41.1" y="80.9">GND</text>
<text x="55.5" y="79.4" transform="rotate(-90 55.5 79.4)">molex5P</text>
<text x="60.2" y="83.4">GND</text>
<text x="112.8" y="79.6">3V3</text>
<text x="112.8" y="82.1">24_A10_TX6_SCL2</text>
<text x="149.4" y="82.1">41_A17</text>
<text x="152.4" y="79.6">GND</text>
<text x="112.8" y="84.7">25_A11_RX6_SDA2</text>
<text x="112.8" y="87.2">26_A12_MOSI1</text>
<text x="112.8" y="89.8">27_A13_SCK1</text>
<text x="140.2" y="87.2">39_MISO1_OUT1A</text>
<text x="145.1" y="89.8">38_CS1_IN1</text>
<text x="149.4" y="84.7">40_A16</text>
<text x="178.1" y="86.5">R R1</text>
<text x="55.2" y="90" transform="rotate(-90 55.2 90)">J6</text>
<text x="80.6" y="94.8">TestPoint</text>
<text x="83.3" y="92.3">TP1</text>
<text x="112.8" y="92.3">28_RX7</text>
<text x="112.8" y="94.8">29_TX7</text>
<text x="150.4" y="94.8">36_CS</text>
<text x="150.4" y="92.3">37_CS</text>
<text x="178.1" y="93.3">R R2</text>
<text x="185.9" y="94.6">GND</text>
<text x="36.4" y="97" transform="rotate(-90 36.4 97)">J7 molex3P</text>
<text x="41.1" y="101.2">GND</text>
<text x="55.5" y="99.8" transform="rotate(-90 55.5 99.8)">molex5P</text>
<text x="73.9" y="97.4">GND</text>
<text x="112.8" y="97.4">30_CRX3</text>
<text x="112.8" y="99.9">31_CTX3</text>
<text x="149.2" y="99.9">34_RX8</text>
<text x="149.5" y="97.4">35_TX8</text>
<text x="60.2" y="103.7">GND</text>
<text x="112.8" y="102.5">32_OUT1B</text>
<text x="146.6" y="102.5">33_MCLK2</text>
<text x="55.2" y="109.1" transform="rotate(-90 55.2 109.1)">J8</text>
<text x="112.8" y="113.9">5V</text>
<text x="36.4" y="116.1" transform="rotate(-90 36.4 116.1)">J9 molex3P</text>
<text x="55.5" y="118.8" transform="rotate(-90 55.5 118.8)">molex5P</text>
<text x="79.2" y="117.7">Conn_01x04</text>
<text x="83.3" y="115.2">J11</text>
<text x="112.8" y="116.4">D-</text>
<text x="112.8" y="119">D+</text>
<text x="192.1" y="116.6" transform="rotate(-90 192.1 116.6)">J12</text>
<text x="41.1" y="120.2">GND</text>
<text x="60.2" y="122.8">GND</text>
<text x="99.6" y="122">GND</text>
<text x="112.8" y="121.5">GND</text>
<text x="112.8" y="124.1">GND</text>
<text x="127.9" y="124.7" transform="rotate(-90 127.9 124.7)">VBAT</text>
<text x="131.7" y="124.7" transform="rotate(-90 131.7 124.7)">3V3</text>
<text x="135.5" y="124.7" transform="rotate(-90 135.5 124.7)">GND</text>
<text x="139.3" y="124.7" transform="rotate(-90 139.3 124.7)">PROGRAM</text>
<text x="143.1" y="124.7" transform="rotate(-90 143.1 124.7)">ON_OFF</text>
<text x="194.7" y="124.8" transform="rotate(-90 194.7 124.8)">Conn_01x08</text>
<text x="89.4" y="134.2">GND</text>
<text x="124.9" y="143.9">BT1</text>
<text x="124.8" y="146.4">Battery_Cell</text>
</g>
<g font-size="1.8" fill="#0000c2">
<text x="199.5" y="122" transform="rotate(-90 199.5 122)">52</text>
<text x="204.3" y="122" transform="rotate(-90 204.3 122)">53</text>
<text x="206.9" y="122" transform="rotate(-90 206.9 122)">50</text>
<text x="209.4" y="122" transform="rotate(-90 209.4 122)">54</text>
<text x="211.9" y="122" transform="rotate(-90 211.9 122)">49</text>
<text x="217" y="122.2" transform="rotate(-90 217 122.2)">51</text>
</g>
<text font-size="1.8" fill="#009600" x="134.6" y="134.5">GND</text>
<g font-size="1.4" fill="#840000">
<text x="140.5" y="43.9">(3.6v</text>
<text x="145.4" y="43.9">to</text>
<text x="148" y="43.9">5.5v)</text>
<text x="140.7" y="49">(250mA</text>
<text x="147.6" y="49">max)</text>
</g>
</svg>
